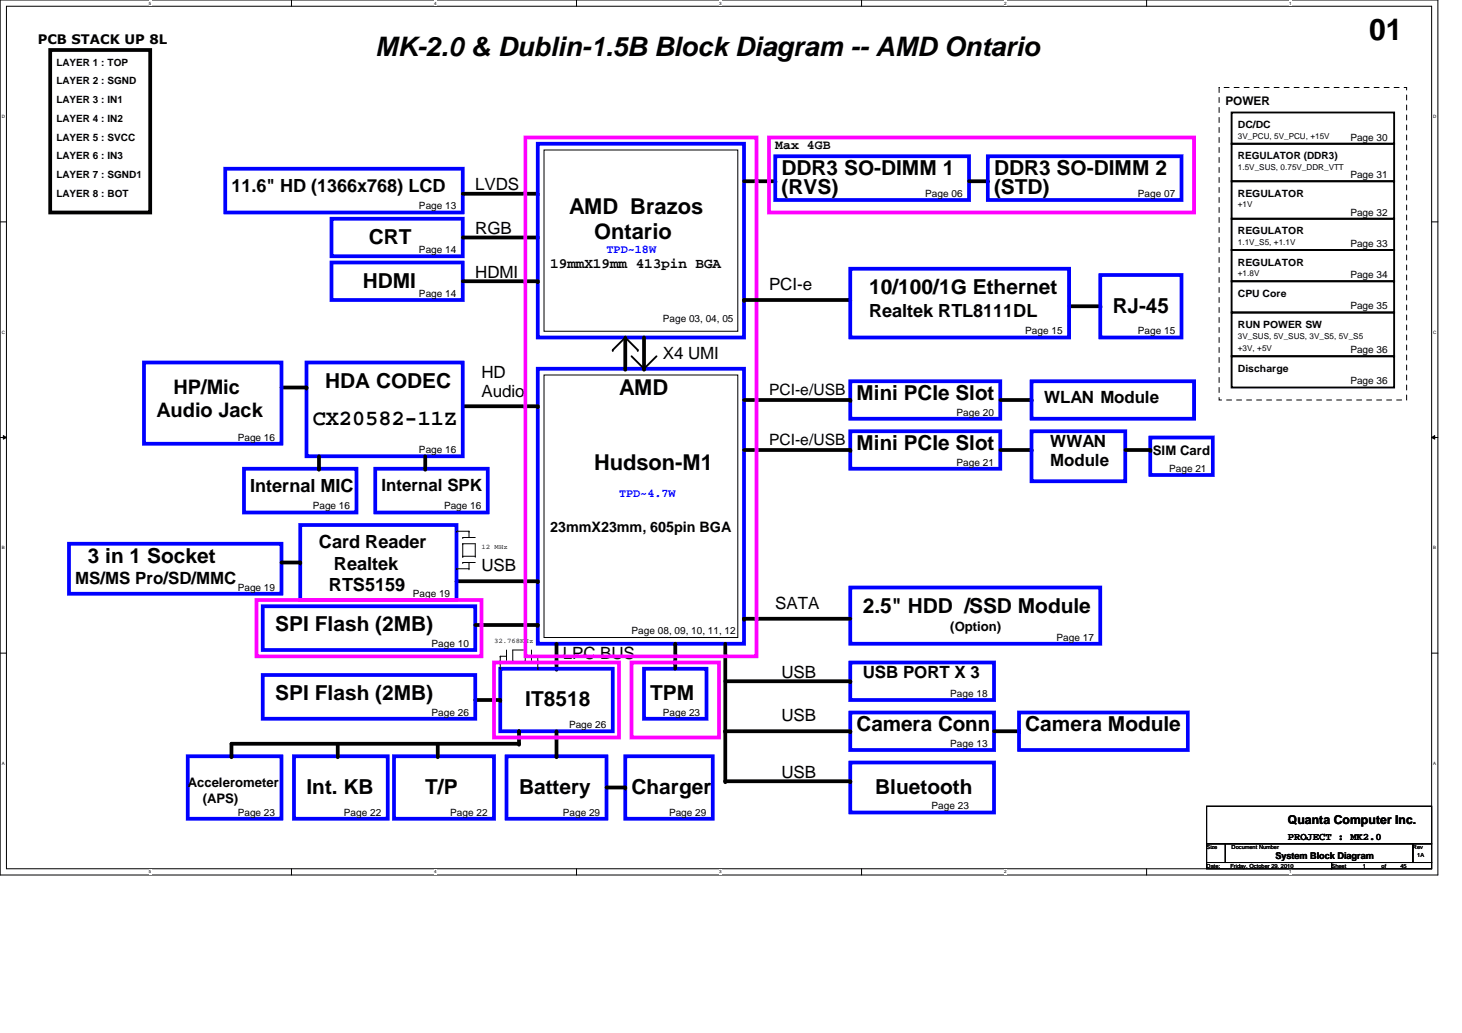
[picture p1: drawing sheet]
<svg xmlns="http://www.w3.org/2000/svg" width="297mm" height="210mm" viewBox="0 0 297 210" stroke-linecap="round" stroke-linejoin="round" font-family="sans-serif">
<path d="M0 0h292.1v177.8h-292.1zM1.3 1.3h289.6v175.2h-289.6z" fill="none" stroke="#000" stroke-width=".2"/>
<g fill="#fff">
<path d="M30.3 .1h.5v1h-.5z"/>
<path d="M30.3 176.7h.5v1h-.5z"/>
</g>
<path d="M59.2 0v1.3M59.2 176.5v1.3" fill="none" stroke="#000" stroke-width=".2"/>
<g fill="#fff">
<path d="M88.2 .1h.5v1h-.5z"/>
<path d="M88.2 176.7h.5v1h-.5z"/>
</g>
<path d="M117.1 0v1.3M117.1 176.5v1.3" fill="none" stroke="#000" stroke-width=".2"/>
<g fill="#fff">
<path d="M146.1 .1h.5v1h-.5z"/>
<path d="M146.1 176.7h.5v1h-.5z"/>
</g>
<path d="M175 0v1.3M175 176.5v1.3" fill="none" stroke="#000" stroke-width=".2"/>
<g fill="#fff">
<path d="M204 .1h.5v1h-.5z"/>
<path d="M204 176.7h.5v1h-.5z"/>
</g>
<path d="M233 0v1.3M233 176.5v1.3" fill="none" stroke="#000" stroke-width=".2"/>
<g fill="#fff">
<path d="M261.9 .1h.5v1h-.5z"/>
<path d="M261.9 176.7h.5v1h-.5z"/>
<path d="M.4 23.2h.6v1h-.6z"/>
<path d="M291.2 23.2h.6v1h-.6z"/>
<path d="M.4 67h.6v1h-.6z"/>
<path d="M291.2 67h.6v1h-.6z"/>
</g>
<path d="M0 45.1h1.3M290.9 45.1h1.2" fill="none" stroke="#000" stroke-width=".2"/>
<g fill="#fff">
<path d="M.4 110.8h.6v1h-.6z"/>
<path d="M291.2 110.8h.6v1h-.6z"/>
</g>
<path d="M0 88.9h1.3M.7 88.5l.6 .4-.6 .3zM290.9 88.9l.6-.4v.7zM290.9 88.9h1.2" fill="none" stroke="#000" stroke-width=".2"/>
<path d="M.7 88.5l.6 .4-.6 .3zM290.9 88.9l.6-.4v.7z" fill="#000"/>
<g fill="#fff">
<path d="M.4 154.6h.5v1h-.5z"/>
<path d="M291.2 154.6h.6v1h-.6z"/>
</g>
<g fill="none" stroke="#000" stroke-width=".2">
<path d="M110.5 30.5h39.4v36.8h-39.4zM110.5 76.2h39.4v53.3h-39.4zM92.7 107.9h.1M92.7 115.6h.1M92.7 107.9h2.6M92.7 115.6h2.6M94 113h.1M94 110.5h.1M94 109.2h.1M94 114.3h.1M94 113h2.6M94 110.5h2.6v2.5"/>
<path d="M94 110.5v2.5M94 109.2h2.6M94 114.3h2.6M95.3 107.9h.1M95.3 115.6h.1M95.3 107.9v1.3M95.3 114.3v1.3M96.6 113h.1M0 132.7h1.3M101.6 135.9h.1M101.6 133.3h.1M101.6 133.3v2.6"/>
<path d="M101.6 133.3h1.3M102.9 134.6h.1M102.9 132.1v2.5M104.2 134.6h.1M104.2 134.6h2.5M106.7 134.6h.1M106.7 132.1h.1M106.7 132.1v2.5M106.7 132.1h-2.5v2.5M108 134.6h.1M108 133.3h1.3M108 132.1v2.5"/>
<path d="M109.3 133.3h.1M109.3 135.9h.1M109.3 133.3v2.6M290.9 132.7h1.2M245.1 163.8h45.8v7.6h-45.8zM245.1 171.4h3.9v3.9h-3.9zM245.1 175.3h25.4v1.2h-25.4zM249 171.4h38.1v3.9h-38.1zM270.5 175.3h20.4v1.2h-20.4zM287.1 171.4h3.8v3.9h-3.8z"/>
</g>
<g fill="none" stroke="#00f" stroke-width=".76">
<path d="M45.8 34.3h48.2v8.9h-48.2zM109.3 29.2h41.9v39.4h-41.9zM157.5 31.7h39.4v8.9h-39.4zM200.7 31.7h39.4v8.9h-39.4zM67.3 44.4h26.7v7.7h-26.7zM67.3 53.3h26.7v7.7h-26.7zM172.8 54.6h44.4v14h-44.4zM223.6 55.9h16.5v12.7h-16.5zM29.2 73.7h28v16.5h-28zM62.3 73.7h31.7v19h-31.7zM109.3 74.9h41.9v55.9h-41.9zM172.8 77.5h30.4v7.6h-30.4z"/>
<path d="M209.6 77.5h33v7.6h-33zM49.6 95.2h22.8v8.9h-22.8zM76.2 95.2h22.9v8.9h-22.9zM172.8 87.6h30.4v7.6h-30.4zM209.6 87.6h19v10.2h-19zM233.7 88.9h12.7v7.6h-12.7zM14 110.5h43.2v10.1h-43.2zM61 106.7h31.7v15.2h-31.7zM172.8 119.4h50.8v11.4h-50.8zM53.4 123.2h43.2v8.9h-43.2zM53.4 137.2h43.2v8.8h-43.2zM101.6 135.9h22.9v12.7h-22.9z"/>
<path d="M130.8 135.9h12.7v10.1h-12.7zM172.8 134.6h29.2v7.6h-29.2zM38.1 153.7h19.1v12.7h-19.1zM59.7 153.7h19.1v12.7h-19.1zM80 153.7h20.4v12.7h-20.4zM102.9 153.7h20.3v12.7h-20.3zM127 153.7h17.8v12.7h-17.8zM172.8 154.9h29.2v10.2h-29.2zM172.8 144.8h29.2v7.6h-29.2zM207 144.8h34.3v7.6h-34.3z"/>
</g>
<g fill="none" stroke="#000" stroke-width=".76">
<path d="M10.2 10.2h20.3v33h-20.3zM94 39.4h15.3M151.2 36.8h6.3M196.9 36.8h3.8M94 48.3h15.3M94 57.1h15.3M57.2 78.7h5.1M127 68.6v6.3M130.8 68.6v6.3M151.2 61h21.6M217.2 62.2h6.4M64.8 92.7v2.5"/>
<path d="M86.4 92.7v2.5M94 82.5h15.3M151.2 81.3h21.6M151.2 91.4h21.6M203.2 81.3h6.4M203.2 91.4h6.4M228.6 91.4h5.1M57.2 114.3h3.8M92.7 118.1h16.6M96.6 127h12.7M113.1 130.8v5.1M137.2 130.8v5.1"/>
<path d="M147.4 138.4h25.4M147.4 130.8v27.9h25.4M151.2 125.7h21.6M68.6 151.1v2.6M88.9 151.1v2.6M96.6 142.2h5M105.4 148.6v2.5h-58.4v2.6M113.1 148.6v5.1M147.4 148.6h25.4M202 148.6h5M123.2 160h3.8"/>
</g>
<g fill="#000">
<circle cx="109.3" cy="39.4" r=".38"/>
<circle cx="157.5" cy="36.8" r=".38"/>
<circle cx="200.7" cy="36.8" r=".38"/>
<circle cx="109.3" cy="48.3" r=".38"/>
<circle cx="109.3" cy="57.1" r=".38"/>
<circle cx="62.3" cy="78.7" r=".38"/>
<circle cx="124.5" cy="71.1" r=".19"/>
<circle cx="127" cy="74.9" r=".38"/>
<circle cx="129.6" cy="71.1" r=".19"/>
<circle cx="130.8" cy="74.9" r=".38"/>
<circle cx="130.8" cy="74.9" r=".19"/>
<circle cx="151.2" cy="61" r=".38"/>
<circle cx="223.6" cy="62.2" r=".38"/>
<circle cx="64.8" cy="95.2" r=".38"/>
<circle cx="86.4" cy="95.2" r=".38"/>
<circle cx="109.3" cy="82.5" r=".38"/>
<circle cx="172.8" cy="81.3" r=".38"/>
<circle cx="172.8" cy="91.4" r=".38"/>
<circle cx="209.6" cy="81.3" r=".38"/>
<circle cx="209.6" cy="91.4" r=".38"/>
<circle cx="233.7" cy="91.4" r=".38"/>
<circle cx="61" cy="114.3" r=".38"/>
<circle cx="109.3" cy="118.1" r=".38"/>
<circle cx="109.3" cy="127" r=".38"/>
<circle cx="113.1" cy="135.9" r=".38"/>
<circle cx="137.2" cy="130.8" r=".38"/>
<circle cx="151.2" cy="125.7" r=".38"/>
<circle cx="172.8" cy="138.4" r=".38"/>
<circle cx="47" cy="153.7" r=".38"/>
<circle cx="68.6" cy="153.7" r=".38"/>
<circle cx="88.9" cy="153.7" r=".38"/>
<circle cx="101.6" cy="142.2" r=".38"/>
<circle cx="105.4" cy="151.1" r=".38"/>
<circle cx="105.4" cy="148.6" r=".38"/>
<circle cx="113.1" cy="153.7" r=".38"/>
<circle cx="147.4" cy="148.6" r=".38"/>
<circle cx="147.4" cy="158.7" r=".38"/>
<circle cx="172.8" cy="158.7" r=".38"/>
<circle cx="172.8" cy="148.6" r=".38"/>
<circle cx="207" cy="148.6" r=".38"/>
<circle cx="127" cy="160" r=".38"/>
</g>
<path d="M250.2 29.2h33v7.6h-33zM250.2 22.9h33v6.3h-33zM250.2 36.8h33v7.6h-33zM250.2 50.8h33v6.3h-33zM250.2 44.4h33v6.4h-33zM250.2 57.1h33v6.4h-33zM124.5 71.1l2.5-2.5 2.6 2.5M128.3 72.4l2.5 2.5 2.6-2.5M250.2 63.5h33v8.9h-33zM250.2 72.4h33v6.3h-33z" fill="none" stroke="#000" stroke-width=".38"/>
<path d="M247.7 17.8h38.1v63.5h-38.1z" fill="none" stroke="#000" stroke-width=".2" stroke-dasharray="1 1 1 1 1 1 1 1"/>
<path d="M106.7 27.9h47v105.4h-47zM156.2 27.9h86.4v15.3h-86.4zM52.1 121.9h45.7v11.4h-45.7zM100.4 134.6h25.4v15.3h-25.4zM128.3 134.6h17.8v15.3h-17.8z" fill="none" stroke="#f0f" stroke-width=".76"/>
<text font-size="6.1" x="278.2" y="8.2">01</text>
<text font-size="5.5" x="76.2" y="11.3">MK-2.0 &amp; Dublin-1.5B Block Diagram -- AMD Ontario</text>
<g font-size="4.4">
<text x="115.6" y="43.5">AMD Brazos</text>
<text x="120.7" y="48.6">Ontario</text>
<text x="125.8" y="80.3">AMD</text>
<text x="63.5" y="86.3">CX20582-11Z</text>
<text x="120.7" y="95.5">Hudson-M1</text>
</g>
<g font-size="4.2">
<text x="158.8" y="35.6">DDR3 SO-DIMM 1</text>
<text x="202" y="35.6">DDR3 SO-DIMM 2</text>
<text x="158.8" y="39.4">(RVS)</text>
<text x="202" y="39.4">(STD)</text>
<text x="75" y="49.6">CRT</text>
<text x="73.7" y="58.5">HDMI</text>
<text x="176.6" y="59.7">10/100/1G Ethernet</text>
<text x="226.1" y="63.5">RJ-45</text>
<text x="66.1" y="78.8">HDA CODEC</text>
<text x="174" y="81.3">Mini PCIe Slot</text>
<text x="174" y="91.5">Mini PCIe Slot</text>
<text x="17.8" y="114.3">3 in 1 Socket</text>
<text x="175.3" y="124.5">2.5&quot; HDD /SSD Module</text>
<text x="55.9" y="128.3">SPI Flash (2MB)</text>
<text x="55.9" y="142.3">SPI Flash (2MB)</text>
<text x="106.7" y="143.6">IT8518</text>
<text x="132.1" y="142.3">TPM</text>
<text x="174" y="148.6">Camera Conn</text>
<text x="208.3" y="148.6">Camera Module</text>
<text x="62.3" y="161.3">Int. KB</text>
<text x="86.4" y="161.3">T/P</text>
<text x="105.4" y="161.3">Battery</text>
<text x="128.3" y="161.3">Charger</text>
<text x="177.8" y="161.3">Bluetooth</text>
</g>
<g font-size="4.1">
<text x="35.2" y="80">HP/Mic</text>
<text x="31.8" y="84.8">Audio Jack</text>
</g>
<g font-size="3.7">
<text x="47" y="39">11.6&quot; HD (1366x768) LCD</text>
<text x="176.6" y="64.4">Realtek RTL8111DL</text>
<text x="50.8" y="99.9">Internal MIC</text>
<text x="64.8" y="111.4">Card Reader</text>
<text x="67.9" y="115.7">Realtek</text>
<text x="66.8" y="120.1">RTS5159</text>
</g>
<g font-size="3.4">
<text x="96.6" y="38.7">LVDS</text>
<text x="96.6" y="47.5">RGB</text>
<text x="96.6" y="56.4">HDMI</text>
<text x="156.2" y="59">PCI-e</text>
<text x="97.8" y="76.8">HD</text>
<text x="134.7" y="72.9">X4 UMI</text>
<text x="97.8" y="80.7">Audio</text>
<text x="212.1" y="81.9">WLAN Module</text>
<text x="213.4" y="90.8">WWAN</text>
<text x="213.4" y="94.6">Module</text>
<text x="77.5" y="99.7">Internal SPK</text>
<text x="15.3" y="118.7">MS/MS Pro/SD/MMC</text>
<text x="97.8" y="116.1">USB</text>
<text x="157.5" y="123.7">SATA</text>
<text x="114.3" y="133.9">LPC BUS</text>
<text x="158.8" y="137.7">USB</text>
<text x="175.3" y="137.8">USB PORT X 3</text>
<text x="158.8" y="146.6">USB</text>
<text x="158.8" y="158">USB</text>
</g>
<g font-size="3.2">
<text x="156.2" y="80.3">PCI-e/USB</text>
<text x="156.2" y="90.5">PCI-e/USB</text>
</g>
<g font-size="2.9">
<text x="111.8" y="54.5">19mmX19mm 413pin BGA</text>
<text x="111.8" y="108.1">23mmX23mm, 605pin BGA</text>
</g>
<g font-size="2.7">
<text x="7.7" y="9">PCB STACK UP 8L</text>
<text x="157.5" y="30.2">Max 4GB</text>
<text x="234.2" y="92.5">SIM Card</text>
<text x="193.1" y="128.2">(Option)</text>
<text x="38.1" y="159.9">Accelerometer</text>
<text x="41.2" y="163.1">(APS)</text>
</g>
<text font-size="2.5" x="261.7" y="167.4">Quanta Computer Inc.</text>
<text font-size="2.4" x="249" y="21.3">POWER</text>
<g font-size="2.4" fill="#00f">
<text x="123.2" y="51.5">TPD~18W</text>
<text x="125.8" y="101">TPD~4.7W</text>
</g>
<text font-size="2.2" x="261.7" y="170.7">PROJECT : MK2.0</text>
<g font-size="2">
<text x="11.5" y="17.1">LAYER 2 : SGND</text>
<text x="11.5" y="13.3">LAYER 1 : TOP</text>
<text x="11.5" y="21">LAYER 3 : IN1</text>
<text x="11.5" y="28.6">LAYER 5 : SVCC</text>
<text x="11.5" y="24.8">LAYER 4 : IN2</text>
<text x="251.5" y="26">DC/DC</text>
<text x="274.4" y="28.6">Page 30</text>
<text x="11.5" y="32.4">LAYER 6 : IN3</text>
<text x="251.5" y="32.4">REGULATOR (DDR3)</text>
<text x="11.5" y="40">LAYER 8 : BOT</text>
<text x="11.5" y="36.2">LAYER 7 : SGND1</text>
<text x="188" y="40">Page 06</text>
<text x="231.2" y="40">Page 07</text>
<text x="251.5" y="40">REGULATOR</text>
<text x="274.4" y="36.2">Page 31</text>
<text x="85.1" y="42.5">Page 13</text>
<text x="251.5" y="47.6">REGULATOR</text>
<text x="274.4" y="43.8">Page 32</text>
<text x="85.1" y="51.4">Page 14</text>
<text x="251.5" y="54">REGULATOR</text>
<text x="274.4" y="50.2">Page 33</text>
<text x="274.4" y="56.5">Page 34</text>
<text x="85.1" y="60.3">Page 14</text>
<text x="134.7" y="65.4">Page 03, 04, 05</text>
<text x="251.5" y="60.3">CPU Core</text>
<text x="274.4" y="62.9">Page 35</text>
<text x="208.3" y="67.9">Page 15</text>
<text x="231.2" y="67.9">Page 15</text>
<text x="251.5" y="66.7">RUN POWER SW</text>
<text x="274.4" y="71.8">Page 36</text>
<text x="251.5" y="75.6">Discharge</text>
<text x="274.4" y="78.1">Page 36</text>
<text x="48.3" y="89.5">Page 16</text>
<text x="194.3" y="84.5">Page 20</text>
<text x="85.1" y="92.1">Page 16</text>
<text x="194.3" y="94.6">Page 21</text>
<text x="237.5" y="95.9">Page 21</text>
<text x="63.5" y="103.5">Page 16</text>
<text x="90.2" y="103.5">Page 16</text>
<text x="48.3" y="120">Page 19</text>
<text x="83.9" y="121.3">Page 19</text>
<text x="87.7" y="131.4">Page 10</text>
<text x="128.3" y="128.9">Page 08, 09, 10, 11, 12</text>
<text x="214.7" y="130.2">Page 17</text>
<text x="193.1" y="141.6">Page 18</text>
<text x="87.7" y="145.4">Page 26</text>
<text x="115.6" y="148">Page 26</text>
<text x="134.7" y="145.4">Page 23</text>
<text x="193.1" y="151.8">Page 13</text>
<text x="48.3" y="165.7">Page 23</text>
<text x="69.9" y="165.7">Page 22</text>
<text x="91.5" y="165.7">Page 22</text>
<text x="114.3" y="165.7">Page 29</text>
<text x="135.9" y="165.7">Page 29</text>
<text x="189.3" y="164.5">Page 23</text>
</g>
<text font-size="1.9" x="259.1" y="174.5">System Block Diagram</text>
<g font-size="1.7">
<text x="251.5" y="28.2">3V_PCU, 5V_PCU, +15V</text>
<text x="251.5" y="34.5">1.5V_SUS, 0.75V_DDR_VTT</text>
<text x="251.5" y="42.1">+1V</text>
<text x="251.5" y="49.7">1.1V_S5, +1.1V</text>
<text x="251.5" y="56.1">+1.8V</text>
<text x="251.5" y="68.8">3V_SUS, 5V_SUS, 3V_S5, 5V_S5</text>
<text x="251.5" y="71.3">+3V, +5V</text>
</g>
<g font-size="1.4">
<text x="97.8" y="111.6">12 MHz</text>
<text x="100.4" y="130.7">32.768KHz</text>
</g>
<g font-size="1.1">
<text x="245.1" y="172.6">Size</text>
<text x="250.2" y="172.6">Document Number</text>
<text x="287.1" y="172.6">Rev</text>
<text x="245.1" y="176.4">Date:</text>
<text x="250" y="176.4">Friday, October 29, 2010</text>
<text x="270.5" y="176.4">Sheet</text>
<text x="276.9" y="176.4">1</text>
<text x="280.7" y="176.4">of</text>
<text x="284.5" y="176.4">45</text>
<text x="287.9" y="174.1">1A</text>
</g>
<g font-size=".9">
<text x="30.3" y=".9">5</text>
<text x="88.2" y=".9">4</text>
<text x="146.1" y=".9">3</text>
<text x="204" y=".9">2</text>
<text x="261.9" y=".9">1</text>
<text x=".4" y="24">D</text>
<text x="291.2" y="24">D</text>
<text x=".4" y="67.8">C</text>
<text x="291.2" y="67.8">C</text>
<text x=".4" y="111.6">B</text>
<text x="291.2" y="111.6">B</text>
<text x=".4" y="155.4">A</text>
<text x="291.2" y="155.4">A</text>
<text x="30.3" y="177.5">5</text>
<text x="88.2" y="177.5">4</text>
<text x="146.1" y="177.5">3</text>
<text x="204" y="177.5">2</text>
<text x="261.9" y="177.5">1</text>
</g>
</svg>
